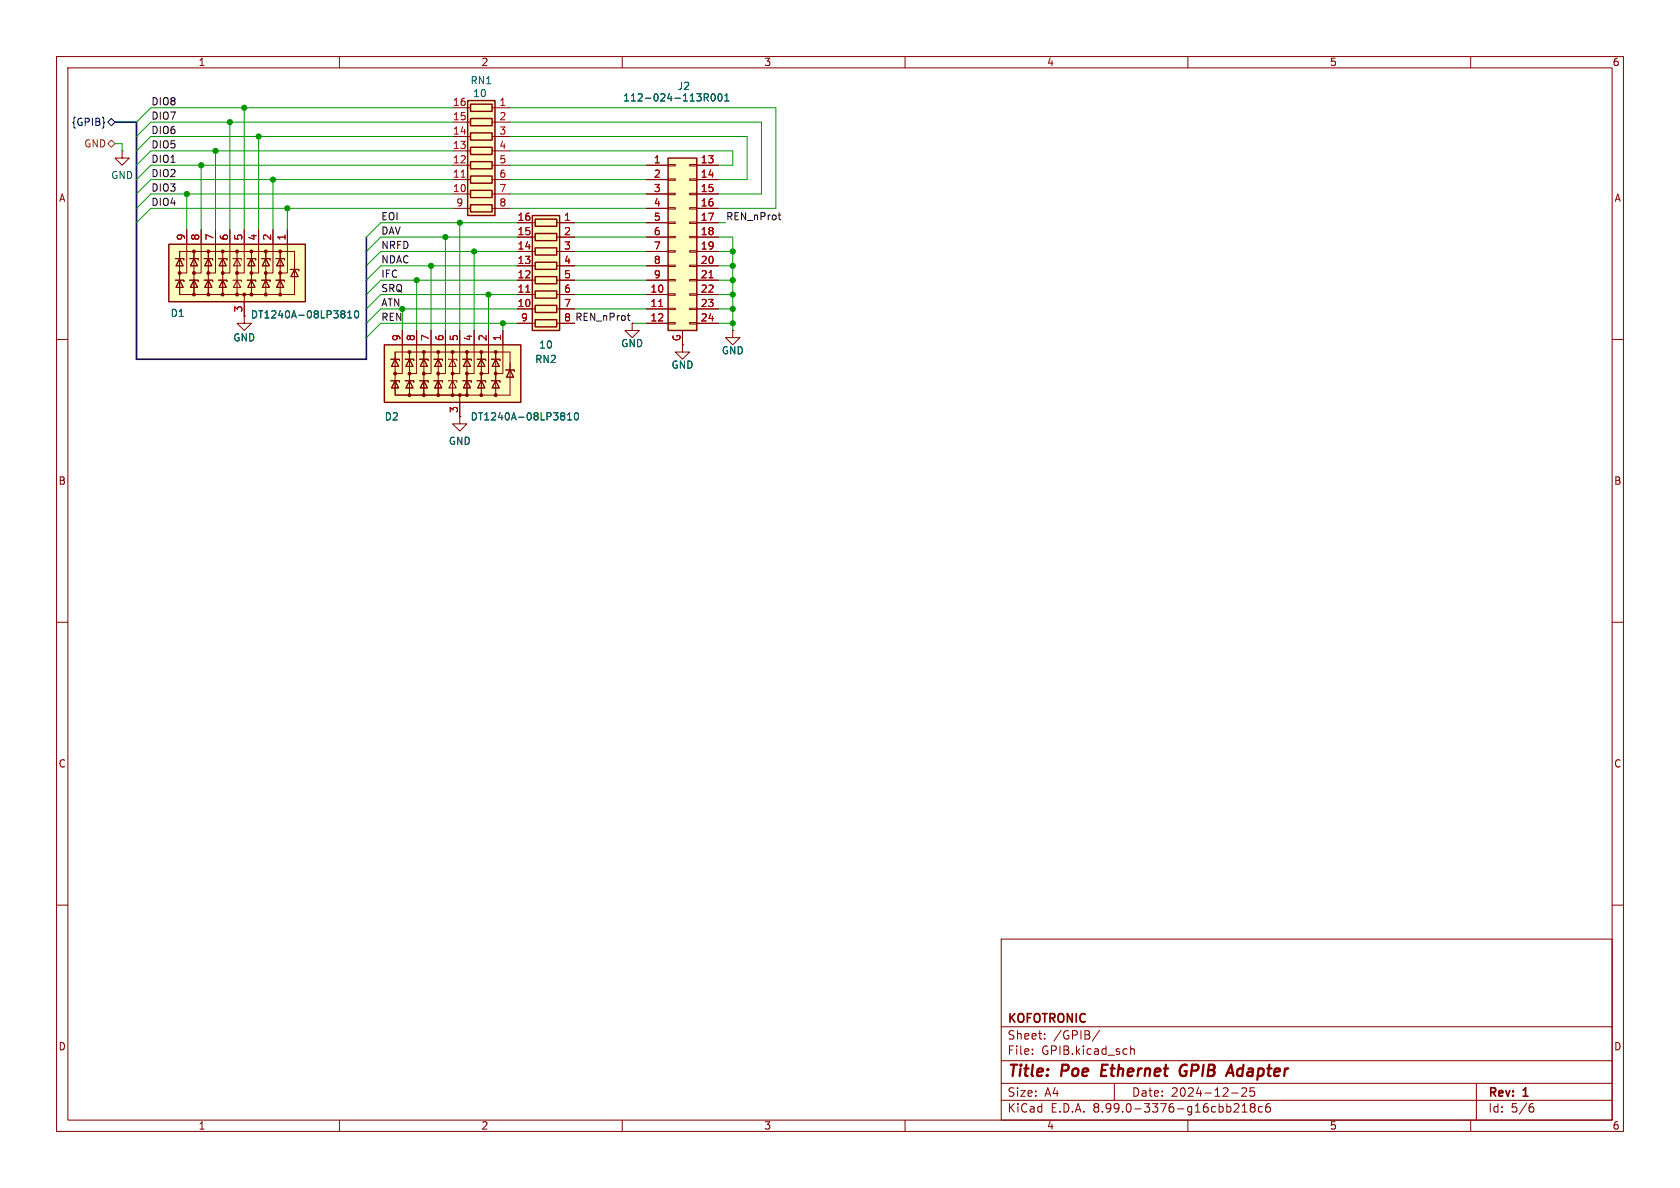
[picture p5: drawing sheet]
<svg xmlns="http://www.w3.org/2000/svg" width="297mm" height="210mm" viewBox="0 0 297 210" stroke-linecap="round" stroke-linejoin="round" font-family="sans-serif">
<g fill="none" stroke="#840000" stroke-width=".18">
<path d="M10 10h277v190h-277zM12 12h273v186h-273zM60 10v2M110 10v2M160 10v2M210 10v2M260 10v2M111.8 57.2v1.2h1.2l-1.2 1.3-1.3-1.3h1.3M111.8 57.2h.1M129.5 58.4v1.3h1.3l-1.3 1.3-1.2-1.3h1.2M129.5 58.4h.1M10 60h2"/>
<path d="M81.3 73.7v1.2h1.2l-1.2 1.3-1.3-1.3h1.3M81.3 73.7h.1M120.6 61v1.2h1.3l-1.3 1.3-1.2-1.3h1.2M285 60h2M10 110h2M285 110h2M10 160h2M177 166h108v32h-108zM285 160h2M60 198v2M110 198v2M160 198v2"/>
<path d="M177 194.5h108M177 191.5h108M177 187.5h108M177 181.5h108M182.5 186.3v.1M182.5 185.5v.1M184.7 183.6v.1M184.7 182.8v.1M194.4 182.1l-1.3 2M197 191.5v3M199.9 184.9v1.5M199.9 185.5l.2-.1 .4 .1v.9"/>
<path d="M210 198v2M217.7 193.2h1.2M218.2 195.2l.5-.1 .3 .1v.3l-.9 1.1h.9M219.6 196.6h.9M219.6 195.5l.4-.4v1.5M220.3 192.4v.5l-.8 .9h.9M221 192.3v.7l.2-.1h.5l.1 .6-.3 .3-.5-.1M221.3 195.7l-.3-.2 .3-.4 .4 .1 .2 .2-.3 .3M221.3 195.7l-.3 .3 .1 .5 .2 .1 .4-.1 .2-.2-.1-.4-.2-.2M221.3 195.7h.3M223.2 195.7l-.5-.1-.2 .3v.4l.1 .2h.6M224.5 195.1a.59 .59 0 0 0-.8 .6v.6l.2 .2 .4 .1 .2-.1 .1-.5-.1-.3h-.5l-.3 .3"/>
<path d="M260 198v2M261 191.5v6.5M270.6 195.7h.4l.2 .3-.1 .5-.5 .1M271 195.1l-.4 .1"/>
</g>
<path d="M194.9 188.2l-.3 2h1M209.4 189.4h.4M209.6 188.2a1.13 1.13 0 0 0-1 .7 1.13 1.13 0 0 0 .2 1.2l.3 .1 .5-.1" fill="none" stroke="#840000" stroke-width=".4"/>
<path d="M67.9 61h24.2v10.1h-24.2z" fill="#ffffc2"/>
<path d="M67.9 61h24.2v10.1h-24.2z" fill="none" stroke="#840000" stroke-width=".25"/>
<g fill="none" stroke="#840000" stroke-width=".18">
<path d="M71.1 58.4v7.6h-1.3M73.7 58.4v7.6h-1.3M76.2 58.4v7.6h-1.3M78.7 58.4v7.6h-1.2M81.3 58.4v7.6h-1.3M83.8 58.4v7.6h-1.3M86.4 58.4v7.6h-1.3M88.9 58.4v7.6h-1.3M69.1 63.5h1.5v.3M69.1 67.3h1.5v.3M69.8 63.5l.7 1.3h-1.3zM69.8 67.3l.7 1.3h-1.3z"/>
<path d="M69.8 67.3v2.6h2.6M69.8 67.3v-5.1h20.4v7.7h-2.6M71.6 63.5h1.6v.3M71.6 67.3h1.6v.3M72.4 63.5l.6 1.3h-1.2zM72.4 67.3v2.6h2.5M72.4 67.3l.6 1.3h-1.2zM72.4 62.2v5.1M74.2 63.5h1.5v.3M74.2 67.3h1.5v.3M74.9 63.5l.7 1.3h-1.3zM74.9 67.3v2.6h2.6"/>
<path d="M74.9 67.3l.7 1.3h-1.3zM74.9 62.2v5.1M76.7 63.5h1.5v.3M76.7 67.3h1.5v.3M77.5 67.3v2.6h5v-2.6M77.5 63.5l.6 1.3h-1.3zM77.5 67.3l.6 1.3h-1.3zM77.5 62.2v5.1M79.2 63.5h1.6v.3M79.2 67.3h1.6v.3M80 63.5l.6 1.3h-1.2zM80 67.3l.6 1.3h-1.2z"/>
<path d="M80 62.2v7.7M81.3 69.9v3.8M81.8 63.5h1.5v.3M81.8 67.3h1.5v.3M82.5 63.5l.7 1.3h-1.3zM82.5 67.3l.7 1.3h-1.3zM82.5 62.2v5.1M84.3 63.5h1.6v.3M84.3 67.3h1.6v.3M85.1 63.5l.6 1.3h-1.2zM85.1 67.3l.6 1.3h-1.2zM85.1 67.3v2.6h-2.6"/>
<path d="M85.1 62.2v5.1M86.9 63.5h1.5v.3M86.9 67.3h1.5v.3M87.6 63.5l.7 1.3h-1.3zM87.6 67.3l.7 1.3h-1.3zM87.6 67.3v2.6h-2.5M87.6 62.2v5.1M89.4 65.4h1.5v.3M90.2 65.4l.6 1.3h-1.3z"/>
</g>
<g fill="#840000" stroke="#840000" stroke-width=".18">
<circle cx="87.6" cy="62.2" r=".25"/>
<circle cx="87.6" cy="66" r=".25"/>
<circle cx="87.6" cy="69.8" r=".25"/>
<circle cx="85.1" cy="62.2" r=".25"/>
<circle cx="85.1" cy="66" r=".25"/>
<circle cx="85.1" cy="69.8" r=".25"/>
<circle cx="82.5" cy="62.2" r=".25"/>
<circle cx="82.5" cy="66" r=".25"/>
<circle cx="82.5" cy="69.8" r=".25"/>
<circle cx="81.3" cy="69.8" r=".25"/>
<circle cx="80" cy="62.2" r=".25"/>
<circle cx="80" cy="66" r=".25"/>
<circle cx="80" cy="69.8" r=".25"/>
<circle cx="77.5" cy="62.2" r=".25"/>
<circle cx="77.5" cy="66" r=".25"/>
<circle cx="77.5" cy="69.8" r=".25"/>
<circle cx="74.9" cy="62.2" r=".25"/>
<circle cx="74.9" cy="66" r=".25"/>
<circle cx="74.9" cy="69.8" r=".25"/>
<circle cx="72.4" cy="62.2" r=".25"/>
<circle cx="72.4" cy="66" r=".25"/>
<circle cx="72.4" cy="69.8" r=".25"/>
<circle cx="69.8" cy="66" r=".25"/>
</g>
<path d="M99.8 73.1v.3M99.8 73.6v.5M100.3 74.2h.8M100.3 73.3l.4-.3v1.2M101.7 73h.1a.68 .68 0 0 1 .5 .6 .68 .68 0 0 1-.5 .6 .84 .84 0 0 1-.1-1.2z" fill="none" stroke="#006464" stroke-width=".18"/>
<path d="M94.1 38.1h4.8v20.3h-4.8z" fill="#ffffc2"/>
<path d="M94.1 38.1h4.8v20.3h-4.8zM94.6 38.7h3.8v1.3h-3.8zM94.6 41.3h3.8v1.2h-3.8zM94.6 43.8h3.8v1.3h-3.8zM94.6 46.4h3.8v1.2h-3.8zM94.6 48.9h3.8v1.3h-3.8zM94.6 51.4h3.8v1.3h-3.8zM94.6 54h3.8v1.2h-3.8zM94.6 56.5h3.8v1.3h-3.8z" fill="none" stroke="#840000" stroke-width=".25"/>
<g fill="none" stroke="#840000" stroke-width=".18">
<path d="M21.6 26.7v1.2h1.3l-1.3 1.3-1.3-1.3h1.3M21.6 26.7h.1M91.4 39.4h3.2M98.4 39.4h3.2M91.4 41.9h3.2M91.4 44.5h3.2M91.4 47h3.2M91.4 49.5h3.2M91.4 52.1h3.2M91.4 54.6h3.2M91.4 57.2h3.2M98.4 41.9h3.2"/>
<path d="M98.4 44.5h3.2M98.4 47h3.2M98.4 49.5h3.2M98.4 52.1h3.2M98.4 54.6h3.2M98.4 57.2h3.2"/>
</g>
<path d="M93 51.7h.7" fill="none" stroke="#a90000" stroke-width=".18"/>
<path d="M118.1 27.9h5.1v30.5h-5.1z" fill="#ffffc2"/>
<path d="M118.1 27.9h5.1v30.5h-5.1z" fill="none" stroke="#840000" stroke-width=".25"/>
<g fill="none" stroke="#840000" stroke-width=".18">
<path d="M114.3 29.2h3.8M114.3 31.8h3.8M114.3 34.3h3.8M114.3 36.8h3.8M114.3 39.4h3.8M118.1 29.1h1.3v.2h-1.3zM118.1 31.6h1.3v.3h-1.3zM118.1 34.2h1.3v.2h-1.3zM118.1 36.7h1.3v.3h-1.3zM118.1 39.2h1.3v.3h-1.3zM121.9 29.1h1.3v.2h-1.3zM121.9 31.6h1.3v.3h-1.3z"/>
<path d="M121.9 34.2h1.3v.2h-1.3zM121.9 36.7h1.3v.3h-1.3zM121.9 39.2h1.3v.3h-1.3zM123.2 29.2h3.8M123.2 31.8h3.8M123.2 34.3h3.8M123.2 36.8h3.8M123.2 39.4h3.8M43.2 55.9v1.3h1.2l-1.2 1.2-1.3-1.2h1.3M43.2 55.9h.1M114.3 41.9h3.8M114.3 44.5h3.8"/>
<path d="M114.3 47h3.8M114.3 49.5h3.8M114.3 52.1h3.8M114.3 54.6h3.8M114.3 57.2h3.8M118.1 41.8h1.3v.2h-1.3zM118.1 44.3h1.3v.3h-1.3zM118.1 46.9h1.3v.2h-1.3zM118.1 49.4h1.3v.3h-1.3zM118.1 51.9h1.3v.3h-1.3zM118.1 54.5h1.3v.2h-1.3zM118.1 57h1.3v.3h-1.3z"/>
<path d="M120.6 58.4v2.6M121.9 41.8h1.3v.2h-1.3zM121.9 44.3h1.3v.3h-1.3zM121.9 46.9h1.3v.2h-1.3zM121.9 49.4h1.3v.3h-1.3zM121.9 51.9h1.3v.3h-1.3zM121.9 54.5h1.3v.2h-1.3zM121.9 57h1.3v.3h-1.3zM123.2 41.9h3.8M123.2 44.5h3.8M123.2 47h3.8M123.2 49.5h3.8"/>
<path d="M123.2 52.1h3.8M123.2 54.6h3.8M123.2 57.2h3.8"/>
</g>
<path d="M116.4 54.2h.8M125.3 49.1h.8" fill="none" stroke="#a90000" stroke-width=".18"/>
<path d="M124.5 16.6h.5l.2 .2-.1 .4h-.6M124.8 17.2l.4 .7M125.8 16.7l.2-.1a.68 .68 0 0 1 .5 .6 .68 .68 0 0 1-.5 .7l-.2-.2-.1-.3zM127 16.7l.2-.1a.68 .68 0 0 1 .5 .6 .68 .68 0 0 1-.5 .7l-.2-.2-.1-.3zM128.1 17.9h.8M128.1 16.9l.4-.3v1.3" fill="none" stroke="#006464" stroke-width=".18"/>
<path d="M82.7 17.8h4.8v20.3h-4.8z" fill="#ffffc2"/>
<path d="M82.7 17.8h4.8v20.3h-4.8zM83.2 18.4h3.8v1.3h-3.8zM83.2 21h3.8v1.2h-3.8zM83.2 23.5h3.8v1.3h-3.8zM83.2 26h3.8v1.3h-3.8zM83.2 28.6h3.8v1.2h-3.8zM83.2 31.1h3.8v1.3h-3.8zM83.2 33.7h3.8v1.2h-3.8zM83.2 36.2h3.8v1.3h-3.8z" fill="none" stroke="#840000" stroke-width=".25"/>
<g fill="none" stroke="#840000" stroke-width=".18">
<path d="M80 19.1h3.2M87 19.1h3.2M80 21.6h3.2M80 24.1h3.2M80 26.7h3.2M80 29.2h3.2M80 31.8h3.2M80 34.3h3.2M80 36.8h3.2M87 21.6h3.2M87 24.1h3.2M87 26.7h3.2"/>
<path d="M87 29.2h3.2M87 31.8h3.2M87 34.3h3.2M87 36.8h3.2"/>
</g>
<path d="M81.5 31.3h.7" fill="none" stroke="#a90000" stroke-width=".18"/>
<path d="M29.8 43.2h24.2v10.1h-24.2z" fill="#ffffc2"/>
<path d="M29.8 43.2h24.2v10.1h-24.2z" fill="none" stroke="#840000" stroke-width=".25"/>
<g fill="none" stroke="#840000" stroke-width=".18">
<path d="M91.4 39.4h2.6M99.1 39.4h2.5M114.3 39.4h3.8M114.3 29.2h3.8M114.3 31.8h3.8M114.3 34.3h3.8M114.3 36.8h3.8M123.2 39.4h3.8M123.2 29.2h3.8M123.2 31.8h3.8M123.2 34.3h3.8M123.2 36.8h3.8"/>
<path d="M31 45.7h1.5v.3M31 49.5h1.5v.3M31.7 45.7l.7 1.3h-1.3zM31.7 49.5l.7 1.3h-1.3zM31.7 49.5v2.6h2.6M31.7 49.5v-5h20.4v7.6h-2.6M33 40.6v7.7h-1.3M33.5 45.7h1.6v.3M33.5 49.5h1.6v.3M34.3 45.7l.6 1.3h-1.2zM34.3 49.5v2.6h2.5M34.3 49.5l.6 1.3h-1.2z"/>
<path d="M34.3 44.5v5M35.6 40.6v7.7h-1.3M36.1 45.7h1.5v.3M36.1 49.5h1.5v.3M36.8 45.7l.7 1.3h-1.3zM36.8 49.5v2.6h2.6M36.8 49.5l.7 1.3h-1.3zM36.8 44.5v5M38.1 40.6v7.7h-1.3M38.6 45.7h1.5v.3M38.6 49.5h1.5v.3M39.4 49.5v2.6h5v-2.6"/>
<path d="M39.4 45.7l.6 1.3h-1.3zM39.4 49.5l.6 1.3h-1.3zM39.4 44.5v5M40.6 40.6v7.7h-1.2M41.1 45.7h1.6v.3M41.1 49.5h1.6v.3M41.9 45.7l.6 1.3h-1.2zM41.9 49.5l.6 1.3h-1.2zM41.9 44.5v7.6M43.2 40.6v7.7h-1.3M43.2 55.9h.1M43.2 52.1v3.8"/>
<path d="M43.7 45.7h1.5v.3M43.7 49.5h1.5v.3M44.4 45.7l.7 1.3h-1.3zM44.4 49.5l.7 1.3h-1.3zM44.4 44.5v5M45.7 40.6v7.7h-1.3M46.2 45.7h1.6v.3M46.2 49.5h1.6v.3M47 45.7l.6 1.3h-1.2zM47 49.5l.6 1.3h-1.2zM47 49.5v2.6h-2.6M47 44.5v5"/>
<path d="M48.3 40.6v7.7h-1.3M48.8 45.7h1.5v.3M48.8 49.5h1.5v.3M49.5 45.7l.7 1.3h-1.3zM49.5 49.5l.7 1.3h-1.3zM49.5 49.5v2.6h-2.5M49.5 44.5v5M50.8 40.6v7.7h-1.3M51.3 47.6h1.5v.3M52.1 47.6l.6 1.3h-1.3zM71.1 58.4v2.6M73.7 58.4v2.6"/>
<path d="M76.2 58.4v2.6M78.7 58.4v2.6M81.3 58.4v2.6M83.8 58.4v2.6M86.4 58.4v2.6M88.9 58.4v2.6M91.4 52.1h2.6M91.4 49.5h2.6M91.4 44.5h2.6M91.4 41.9h2.6M91.4 47h2.6M91.4 54.6h2.6"/>
<path d="M91.4 57.2h2.6M99.1 52.1h2.5M99.1 49.5h2.5M99.1 44.5h2.5M99.1 41.9h2.5M99.1 47h2.5M99.1 54.6h2.5M99.1 57.2h2.5M111.8 57.2h.1M114.3 52.1h3.8M114.3 49.5h3.8M114.3 44.5h3.8"/>
<path d="M114.3 41.9h3.8M114.3 47h3.8M114.3 54.6h3.8M114.3 57.2h3.8M120.6 58.4v2.6M123.2 52.1h3.8M123.2 49.5h3.8M123.2 44.5h3.8M123.2 41.9h3.8M123.2 47h3.8M123.2 54.6h3.8M123.2 57.2h3.8"/>
<path d="M129.5 58.4h.1M81.3 73.7h.1M81.3 71.1v2.6"/>
</g>
<g fill="#840000" stroke="#840000" stroke-width=".18">
<circle cx="49.5" cy="44.4" r=".25"/>
<circle cx="49.5" cy="48.3" r=".25"/>
<circle cx="49.5" cy="52.1" r=".25"/>
<circle cx="47" cy="44.4" r=".25"/>
<circle cx="47" cy="48.3" r=".25"/>
<circle cx="47" cy="52.1" r=".25"/>
<circle cx="44.4" cy="44.4" r=".25"/>
<circle cx="44.4" cy="48.3" r=".25"/>
<circle cx="44.4" cy="52.1" r=".25"/>
<circle cx="43.2" cy="52.1" r=".25"/>
<circle cx="41.9" cy="44.4" r=".25"/>
<circle cx="41.9" cy="48.3" r=".25"/>
<circle cx="41.9" cy="52.1" r=".25"/>
<circle cx="39.4" cy="44.4" r=".25"/>
<circle cx="39.4" cy="48.3" r=".25"/>
<circle cx="39.4" cy="52.1" r=".25"/>
<circle cx="36.8" cy="44.4" r=".25"/>
<circle cx="36.8" cy="48.3" r=".25"/>
<circle cx="36.8" cy="52.1" r=".25"/>
<circle cx="34.3" cy="44.4" r=".25"/>
<circle cx="34.3" cy="48.3" r=".25"/>
<circle cx="34.3" cy="52.1" r=".25"/>
<circle cx="31.7" cy="48.3" r=".25"/>
</g>
<g fill="none" stroke="#006464" stroke-width=".18">
<path d="M124.5 16.6h.5l.2 .2-.1 .4h-.6M124.8 17.2l.4 .7M125.8 16.7l.2-.1a.68 .68 0 0 1 .5 .6 .68 .68 0 0 1-.5 .7l-.2-.2-.1-.3zM127 16.7l.2-.1a.68 .68 0 0 1 .5 .6 .68 .68 0 0 1-.5 .7l-.2-.2-.1-.3zM128.1 17.9h.8M128.1 16.9l.4-.3v1.3M60.9 55.1v.3M60.9 55.6v.5M61.5 56.2h.7M61.5 55.3l.3-.4v1.3M62.8 55.1l.2-.2a.68 .68 0 0 1 .4 .7 .68 .68 0 0 1-.4 .6l-.2-.1-.1-.4zM99.8 73.1v.3"/>
<path d="M99.8 73.6v.5M100.3 74.2h.8M100.3 73.3l.4-.3v1.2M101.7 73h.1a.68 .68 0 0 1 .5 .6 .68 .68 0 0 1-.5 .6 .84 .84 0 0 1-.1-1.2z"/>
</g>
<path d="M18.4 21.6l.1 .1h-.1M19 21.6l.7-.6 .6 .6-.6 .6z" fill="none" stroke="#000084" stroke-width=".18"/>
<path d="M19 25.4l.7-.6 .6 .6-.6 .6z" fill="none" stroke="#725600" stroke-width=".18"/>
<path d="M137.6 38h.4M137.7 38.7l.3 .2M110.9 55.8h.5M111.1 56.5l.3 .1" fill="none" stroke="#0f0f0f" stroke-width=".18"/>
<path d="M20.3 21.6h3.8v41.9h40.7v-21.6" fill="none" stroke="#000084" stroke-width=".3"/>
<g fill="none" stroke="#009600" stroke-width=".18">
<path d="M43.2 19.1v21.5M80 19.1h-53.3l-2.6 2.5M90.2 19.1h47v17.7h-10.2M20.3 25.4h1.3v1.3M33 34.3v6.3M35.6 29.2v11.4M38.1 26.7v13.9M40.6 21.6v19M45.7 24.1v16.5M48.3 31.8v8.8M50.8 36.8v3.8M80 34.3h-53.3l-2.6 2.5"/>
<path d="M80 31.8h-53.3l-2.6 2.5M80 24.1h-53.3l-2.6 2.6M80 36.8h-53.3l-2.6 2.6M80 26.7h-53.3l-2.6 2.5M80 21.6h-53.3l-2.6 2.5M80 29.2h-53.3l-2.6 2.6M81.3 39.4v19M90.2 34.3h24.1M90.2 21.6h44.4v12.7h-7.6M90.2 26.7h39.3v2.5h-2.5M90.2 31.8h24.1M90.2 24.1h41.9v7.7h-5.1"/>
<path d="M90.2 36.8h24.1M90.2 29.2h24.1M91.4 39.4h-24.1l-2.5 2.5M101.6 39.4h12.7M127 39.4h1.3M71.1 54.6v3.8M73.7 49.5v8.9M76.2 47v11.4M78.7 41.9v16.5M83.8 44.5v13.9M86.4 52.1v6.3M88.9 57.2v1.2"/>
<path d="M91.4 41.9h-24.1l-2.5 2.6M91.4 54.6h-24.1l-2.5 2.6M91.4 49.5h-24.1l-2.5 2.6M91.4 57.2h-24.1l-2.5 2.5M91.4 52.1h-24.1l-2.5 2.5M91.4 44.5h-24.1l-2.5 2.5M91.4 47h-24.1l-2.5 2.5M101.6 41.9h12.7M101.6 54.6h12.7M101.6 49.5h12.7M101.6 52.1h12.7M101.6 44.5h12.7"/>
<path d="M101.6 47h12.7M111.8 57.2h2.5M127 41.9h2.5v16.5M127 54.6h2.5M127 49.5h2.5M127 57.2h2.5M127 52.1h2.5M127 44.5h2.5M127 47h2.5"/>
</g>
<path d="M93 51.7h.7M116.4 54.2h.8M125.3 49.1h.8" fill="none" stroke="#a90000" stroke-width=".18"/>
<g fill="#009600" stroke="#009600" stroke-width=".18">
<circle cx="78.7" cy="41.9" r=".46"/>
<circle cx="83.8" cy="44.5" r=".46"/>
<circle cx="81.3" cy="39.4" r=".46"/>
<circle cx="73.7" cy="49.5" r=".46"/>
<circle cx="76.2" cy="47" r=".46"/>
<circle cx="86.4" cy="52.1" r=".46"/>
<circle cx="88.9" cy="57.2" r=".46"/>
<circle cx="71.1" cy="54.6" r=".46"/>
<circle cx="43.2" cy="19.1" r=".46"/>
<circle cx="45.7" cy="24.1" r=".46"/>
<circle cx="38.1" cy="26.7" r=".46"/>
<circle cx="40.6" cy="21.6" r=".46"/>
<circle cx="33" cy="34.3" r=".46"/>
<circle cx="35.6" cy="29.2" r=".46"/>
<circle cx="50.8" cy="36.8" r=".46"/>
<circle cx="48.3" cy="31.8" r=".46"/>
<circle cx="129.5" cy="47" r=".46"/>
<circle cx="129.5" cy="52.1" r=".46"/>
<circle cx="129.5" cy="49.5" r=".46"/>
<circle cx="129.5" cy="44.5" r=".46"/>
<circle cx="129.5" cy="57.2" r=".46"/>
<circle cx="129.5" cy="54.6" r=".46"/>
</g>
<g font-size="2.8" fill="#840000">
<text x="178" y="190.9">Title:</text>
<text x="187.7" y="190.9">Poe</text>
<text x="195.5" y="190.9">Ethernet</text>
<text x="210.2" y="190.9">GPIB</text>
<text x="219.5" y="190.9">Adapter</text>
</g>
<g font-size="2.1" fill="#840000">
<text x="178" y="184">Sheet:</text>
<text x="178" y="181.2">KOFOTRONIC</text>
<text x="186.2" y="184">/GPIB/</text>
<text x="178" y="186.7">File:</text>
<text x="184.1" y="186.7">GPIB.kicad_sch</text>
<text x="178" y="196.9">KiCad</text>
<text x="178" y="194.1">Size:</text>
<text x="184.7" y="194.1">A4</text>
<text x="185.7" y="196.9">E.D.A.</text>
<text x="193.3" y="196.9">8.99.0-3376-g16cbb218c6</text>
<text x="200" y="194.1">Date:</text>
<text x="207" y="194.1">2024-12-25</text>
<text x="263" y="194.3">Rev:</text>
<text x="263" y="196.9">Id:</text>
<text x="267.1" y="196.9">5/6</text>
<text x="269.4" y="194.3">1</text>
</g>
<g font-size="1.8" fill="#840000">
<text x="35" y="11.9">1</text>
<text x="85" y="11.9">2</text>
<text x="135" y="11.9">3</text>
<text x="185" y="11.9">4</text>
<text x="235" y="11.9">5</text>
<text x="285" y="11.9">6</text>
<text x="10.3" y="35.9">A</text>
<text x="285.3" y="35.9">A</text>
<text x="120.4" y="60.4" transform="rotate(-90 120.4 60.4)">G</text>
<text x="10.3" y="85.9">B</text>
<text x="285.3" y="85.9">B</text>
<text x="10.3" y="135.9">C</text>
<text x="285.3" y="135.9">C</text>
<text x="10.3" y="185.9">D</text>
<text x="285.3" y="185.9">D</text>
<text x="35" y="199.9">1</text>
<text x="85" y="199.9">2</text>
<text x="135" y="199.9">3</text>
<text x="185" y="199.9">4</text>
<text x="235" y="199.9">5</text>
<text x="285" y="199.9">6</text>
</g>
<g font-size="1.8" fill="#006464">
<text x="83.1" y="15.1">RN1</text>
<text x="83.5" y="17.4">10</text>
<text x="119.7" y="16.1">J2</text>
<text x="110.1" y="18.1">112-024-113R001</text>
<text x="19.6" y="31.9">GND</text>
<text x="30.1" y="56.2">D1</text>
<text x="44.2" y="56.5">DT1240A-08LP3810</text>
<text x="41.1" y="60.6">GND</text>
<text x="94.5" y="64.4">RN2</text>
<text x="95.2" y="61.8">10</text>
<text x="109.7" y="61.6">GND</text>
<text x="118.6" y="65.4">GND</text>
<text x="127.5" y="62.8">GND</text>
<text x="67.9" y="74.5">D2</text>
<text x="83.1" y="74.5">DT1240A-08LP3810</text>
<text x="79.2" y="78.8">GND</text>
</g>
<text font-size="1.8" fill="#000084" x="12.5" y="22.5">{GPIB}</text>
<g font-size="1.8" fill="#0f0f0f">
<text x="26.7" y="23.8">DIO6</text>
<text x="26.7" y="18.7">DIO8</text>
<text x="26.7" y="21.2">DIO7</text>
<text x="26.7" y="26.3">DIO5</text>
<text x="26.7" y="28.9">DIO1</text>
<text x="26.7" y="33.9">DIO3</text>
<text x="26.7" y="31.4">DIO2</text>
<text x="26.7" y="36.5">DIO4</text>
<text x="67.3" y="39">EOI</text>
<text x="67.3" y="41.6">DAV</text>
<text x="128.3" y="39">REN_nProt</text>
<text x="67.3" y="46.6">NDAC</text>
<text x="67.3" y="44.1">NRFD</text>
<text x="67.3" y="51.7">SRQ</text>
<text x="67.3" y="49.2">IFC</text>
<text x="67.3" y="56.8">REN</text>
<text x="67.3" y="54.3">ATN</text>
<text x="99.6" y="56.9">8 REN_nProt</text>
</g>
<g font-size="1.8" fill="#a90000">
<text x="80" y="18.8">16</text>
<text x="80" y="21.3">15</text>
<text x="80" y="23.9">14</text>
<text x="88.2" y="18.8">1</text>
<text x="88.2" y="21.3">2</text>
<text x="88.2" y="23.9">3</text>
<text x="80" y="26.4">13</text>
<text x="80" y="29">12</text>
<text x="88.2" y="26.4">4</text>
<text x="88.2" y="29">5</text>
<text x="115.5" y="29">1</text>
<text x="123.8" y="29">13</text>
<text x="80" y="31.5">11</text>
<text x="80" y="34">10</text>
<text x="88.2" y="31.5">6</text>
<text x="88.2" y="34">7</text>
<text x="115.5" y="31.5">2</text>
<text x="115.5" y="34">3</text>
<text x="123.8" y="31.5">14</text>
<text x="123.8" y="34">15</text>
<text x="80.6" y="36.6">9</text>
<text x="88.2" y="36.6">8</text>
<text x="91.4" y="39.1">16</text>
<text x="91.4" y="41.7">15</text>
<text x="99.6" y="39.1">1</text>
<text x="99.6" y="41.7">2</text>
<text x="115.5" y="36.6">4</text>
<text x="115.5" y="39.1">5</text>
<text x="115.5" y="41.7">6</text>
<text x="123.8" y="36.6">16</text>
<text x="123.8" y="39.1">17</text>
<text x="123.8" y="41.7">18</text>
<text x="32.8" y="42.6" transform="rotate(-90 32.8 42.6)">9</text>
<text x="35.3" y="42.6" transform="rotate(-90 35.3 42.6)">8</text>
<text x="37.8" y="42.6" transform="rotate(-90 37.8 42.6)">7</text>
<text x="40.4" y="42.6" transform="rotate(-90 40.4 42.6)">6</text>
<text x="42.9" y="42.6" transform="rotate(-90 42.9 42.6)">5</text>
<text x="45.5" y="42.6" transform="rotate(-90 45.5 42.6)">4</text>
<text x="48" y="42.6" transform="rotate(-90 48 42.6)">2</text>
<text x="50.5" y="42.6" transform="rotate(-90 50.5 42.6)">1</text>
<text x="91.4" y="44.2">14</text>
<text x="91.4" y="46.7">13</text>
<text x="99.6" y="44.2">3</text>
<text x="99.6" y="46.7">4</text>
<text x="115.5" y="44.2">7</text>
<text x="115.5" y="46.7">8</text>
<text x="123.8" y="44.2">19</text>
<text x="123.8" y="46.7">20</text>
<text x="91.4" y="49.3">12</text>
<text x="91.4" y="51.8">11</text>
<text x="99.6" y="49.3">5</text>
<text x="99.6" y="51.8">6</text>
<text x="114.9" y="51.8">10</text>
<text x="115.5" y="49.3">9</text>
<text x="123.8" y="49.3">21</text>
<text x="123.8" y="51.8">22</text>
<text x="42.9" y="55.3" transform="rotate(-90 42.9 55.3)">3</text>
<text x="91.4" y="54.4">10</text>
<text x="92" y="56.9">9</text>
<text x="99.6" y="54.4">7</text>
<text x="99.6" y="56.9">8</text>
<text x="114.9" y="54.4">11</text>
<text x="114.9" y="56.9">12</text>
<text x="123.8" y="54.4">23</text>
<text x="123.8" y="56.9">24</text>
<text x="70.9" y="60.4" transform="rotate(-90 70.9 60.4)">9</text>
<text x="73.4" y="60.4" transform="rotate(-90 73.4 60.4)">8</text>
<text x="75.9" y="60.4" transform="rotate(-90 75.9 60.4)">7</text>
<text x="78.5" y="60.4" transform="rotate(-90 78.5 60.4)">6</text>
<text x="81" y="60.4" transform="rotate(-90 81 60.4)">5</text>
<text x="83.6" y="60.4" transform="rotate(-90 83.6 60.4)">4</text>
<text x="86.1" y="60.4" transform="rotate(-90 86.1 60.4)">2</text>
<text x="88.6" y="60.4" transform="rotate(-90 88.6 60.4)">1</text>
<text x="81" y="73.1" transform="rotate(-90 81 73.1)">3</text>
</g>
<text font-size="1.8" fill="#725600" x="14.8" y="26.3">GND</text>
</svg>
